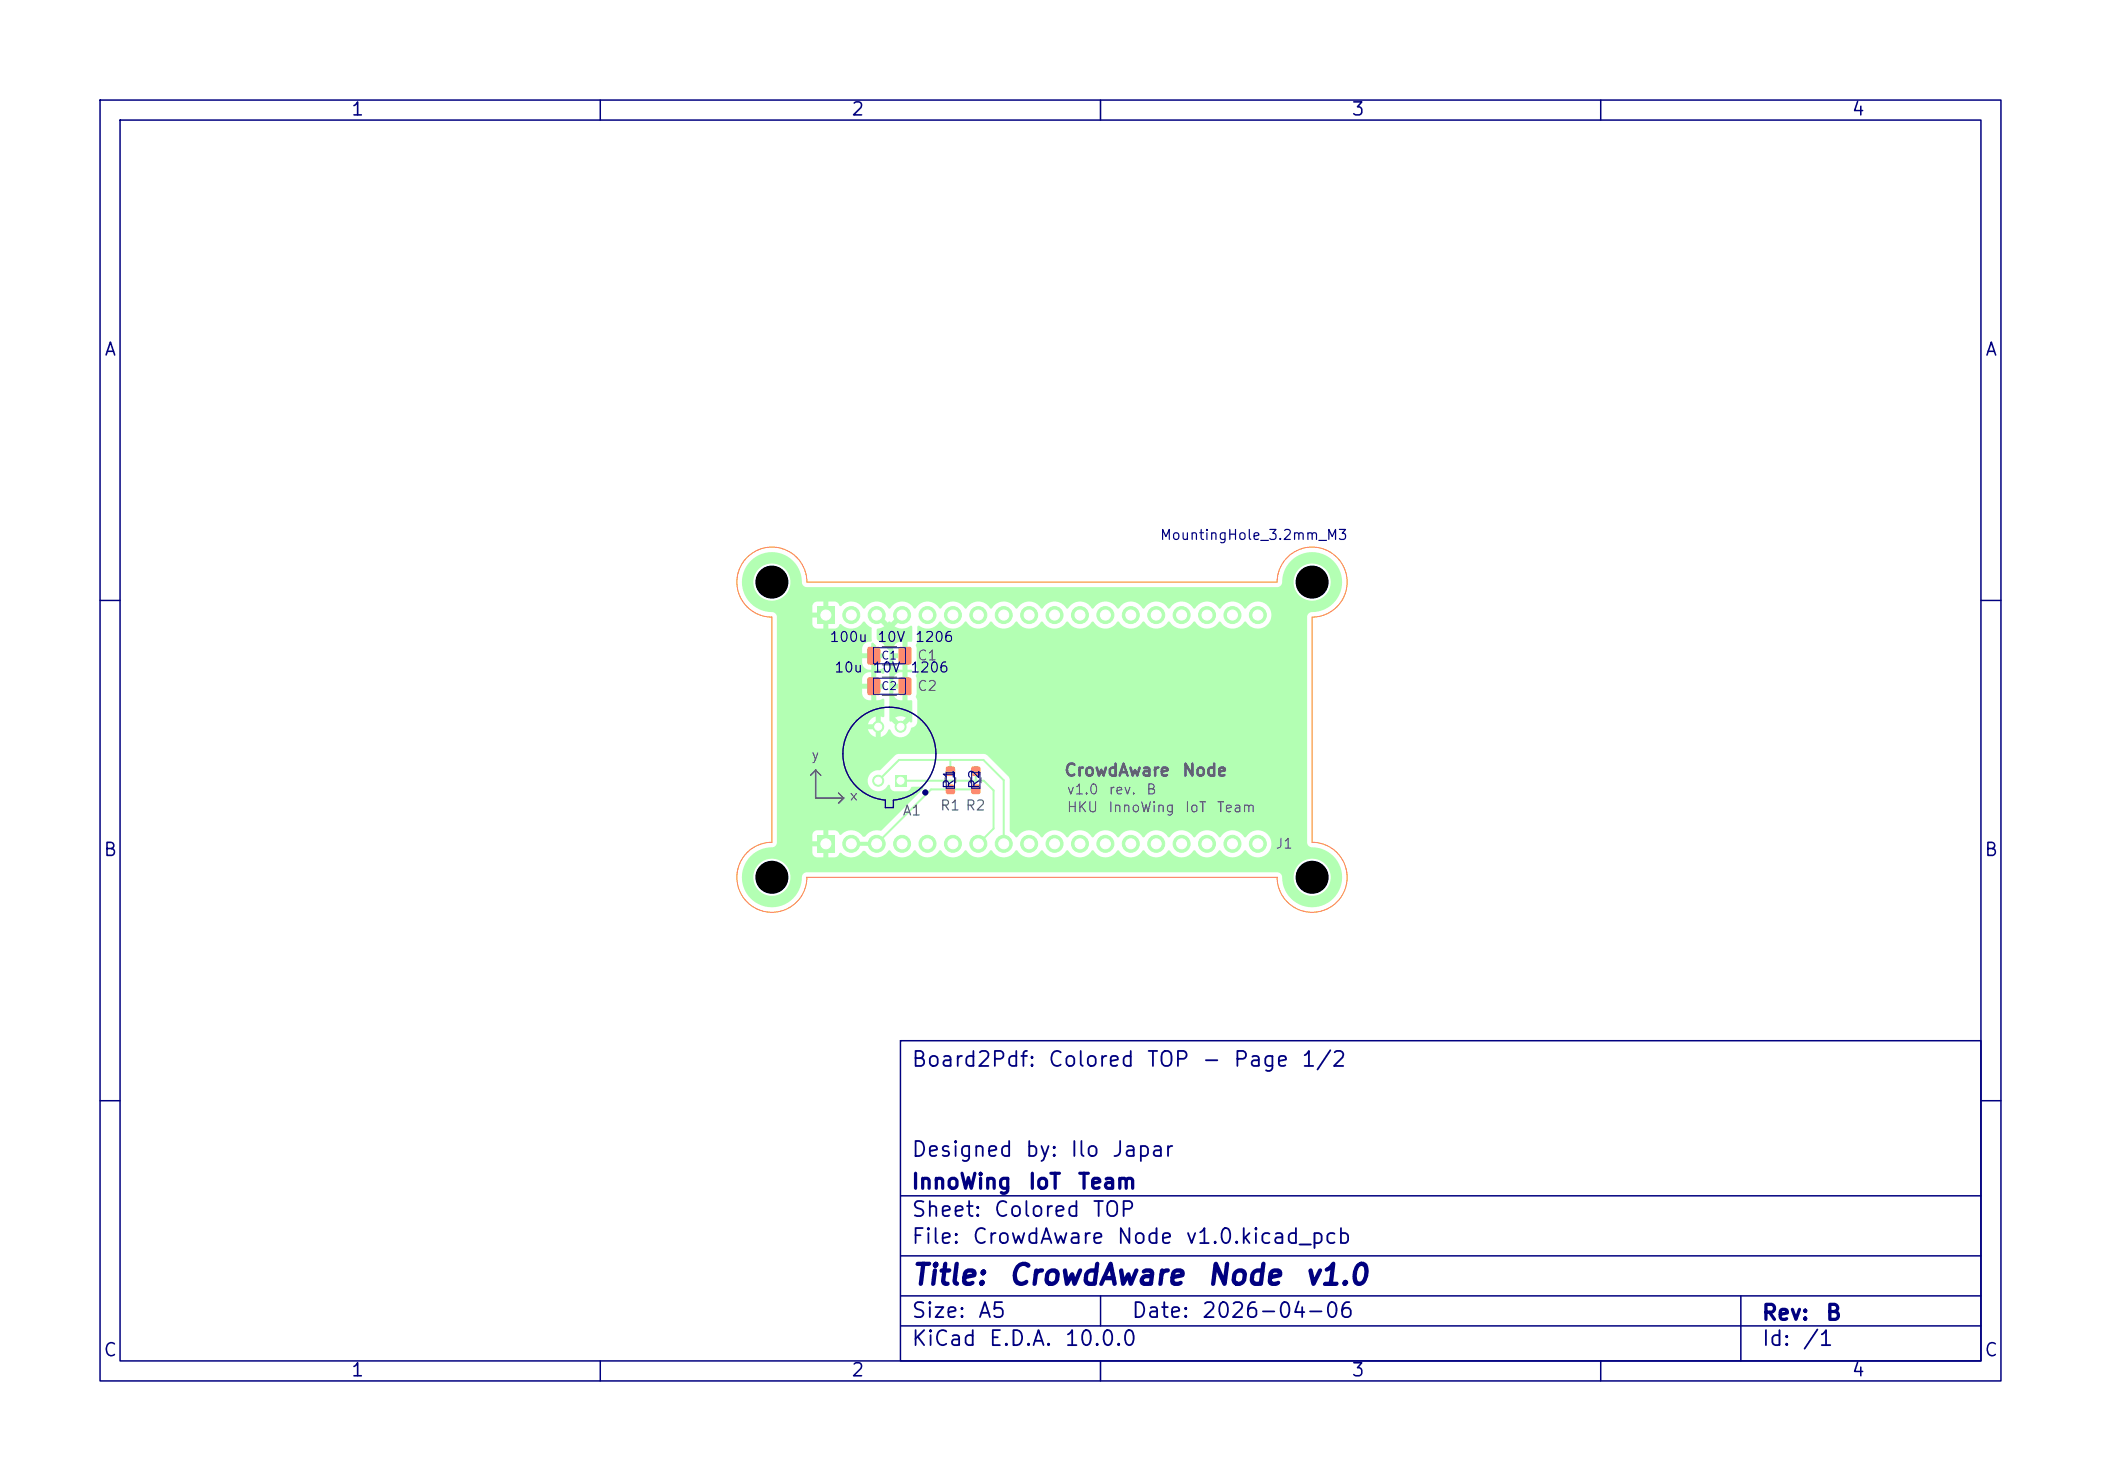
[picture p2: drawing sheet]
<svg xmlns="http://www.w3.org/2000/svg" width="210mm" height="148mm" viewBox="0 0 210 148" stroke-linecap="round" stroke-linejoin="round" font-family="sans-serif">
<g fill="#b3ffb3">
<path d="M86.7 67.8l.2-.1h.8l.2 .1 .1 .1v1.3l-.1 .2-.2 .1h-.8l-.2-.1v-.2v-1.3z"/>
<path d="M89.9 67.8l.2-.1h.8l.2 .1v.1v1.3v.2l-.2 .1h-.8l-.2-.1-.1-.2v-1.3z"/>
<path d="M81.7 60.6h1.7v1.7h-1.7z"/>
<path d="M81.7 83.5h1.7v1.7h-1.7z"/>
</g>
<g fill="#b3ffb3" stroke="#b3ffb3" stroke-width=".1">
<circle cx="85.1" cy="61.5" r=".85"/>
<circle cx="85.1" cy="84.3" r=".85"/>
<circle cx="87.6" cy="61.5" r=".85"/>
<circle cx="87.6" cy="84.3" r=".85"/>
<circle cx="90.2" cy="61.5" r=".85"/>
<circle cx="90.2" cy="84.3" r=".85"/>
<circle cx="92.7" cy="61.5" r=".85"/>
<circle cx="92.7" cy="84.3" r=".85"/>
<circle cx="95.2" cy="61.5" r=".85"/>
<circle cx="95.2" cy="84.3" r=".85"/>
<circle cx="97.8" cy="61.5" r=".85"/>
<circle cx="97.8" cy="84.3" r=".85"/>
<circle cx="100.3" cy="61.5" r=".85"/>
<circle cx="100.3" cy="84.3" r=".85"/>
<circle cx="102.9" cy="61.5" r=".85"/>
<circle cx="102.9" cy="84.3" r=".85"/>
<circle cx="105.4" cy="61.5" r=".85"/>
<circle cx="105.4" cy="84.3" r=".85"/>
<circle cx="107.9" cy="61.5" r=".85"/>
<circle cx="107.9" cy="84.3" r=".85"/>
<circle cx="110.5" cy="61.5" r=".85"/>
<circle cx="110.5" cy="84.3" r=".85"/>
<circle cx="113" cy="61.5" r=".85"/>
<circle cx="113" cy="84.3" r=".85"/>
<circle cx="115.6" cy="61.5" r=".85"/>
<circle cx="115.6" cy="84.3" r=".85"/>
<circle cx="118.1" cy="61.5" r=".85"/>
<circle cx="118.1" cy="84.3" r=".85"/>
<circle cx="120.6" cy="61.5" r=".85"/>
<circle cx="120.6" cy="84.3" r=".85"/>
<circle cx="123.2" cy="61.5" r=".85"/>
<circle cx="123.2" cy="84.3" r=".85"/>
<circle cx="125.7" cy="61.5" r=".85"/>
<circle cx="125.7" cy="84.3" r=".85"/>
</g>
<g fill="#b3ffb3">
<path d="M89.9 64.7l.2-.1h.8l.2 .1v.2v1.3v.2h-.2h-.8h-.2l-.1-.2v-1.3z"/>
<path d="M86.7 64.7l.2-.1h.8l.2 .1 .1 .2v1.3l-.1 .2h-.2h-.8h-.2v-.2v-1.3z"/>
<path d="M89.5 77.5h1.1v1.1h-1.1z"/>
</g>
<g fill="#b3ffb3" stroke="#b3ffb3" stroke-width=".1">
<circle cx="90" cy="72.6" r=".55"/>
<circle cx="87.8" cy="72.6" r=".55"/>
<circle cx="87.8" cy="78" r=".55"/>
</g>
<g fill="#b3ffb3">
<path d="M94.6 78.5l.2-.1 .6 .1 .1 .1-.1 .7-.2 .1-.6-.1-.1-.2z"/>
<path d="M94.6 76.6h.2h.6l.1 .2-.1 .7-.2 .1-.6-.1-.1-.2z"/>
<path d="M97.1 78.5l.2-.1 .6 .1 .1 .1-.1 .7-.1 .1-.7-.1v-.2z"/>
<path d="M97.1 76.6h.2h.6l.1 .2-.1 .7-.1 .1-.7-.1v-.2z"/>
</g>
<path d="M87.8 78l2.1-2.1h8.4l2 2.1v6.3M90 78h8.3l1 1v3.8l-1.5 1.5M95 75.9v1.2M97.5 78.9h-4.4l-5.5 5.4M97.5 77.1v.9" fill="none" stroke="#b3ffb3" stroke-width=".2"/>
<path d="M85.1 84.3h2.5" fill="none" stroke="#b3ffb3" stroke-width=".4"/>
<g fill="#b3ffb3">
<path d="M87.8 62l.1-.1 .2-.3 .6 .6a.16 .16 0 0 1 .2-.1 .16 .16 0 0 1 .2 .1l.6-.6 .1 .2 .2 .2-.6 .6a1.4 1.4 0 0 0 1.7-.1l.1 .1v1.4l-.1 .1h-.4v2.8h.3a.14 .14 0 0 1 .2 .2 .14 .14 0 0 1-.2 .1h-.3v2.8h.4l.1 .1v2a.14 .14 0 0 1-.1 .1 .14 .14 0 0 1-.2-.1l-.3 .3h-.3l-.2-.1-.7 .1-.3-.3h-.1l-.1-.1v-.3h.6l.5 .6 .6-.6-.5-.1-.6 .1h-.6v-2.4h.4a.77 .77 0 0 0 .9 .7v-1.2h-.9v.5h-.4v-1.4h.4v.4h.9v-1.1a.77 .77 0 0 0-.9 .7h-.4v-1.7h.4a.77 .77 0 0 0 .9 .7v-1.1h-.9v.4h-.4v-1.2l-.2-.2h.6v.5h.9v-1.2a.77 .77 0 0 0-.9 .7h-.6l-.5-.5-.6-.4v-1l.8-.3z"/>
<path d="M75 56l.8-.5 .7-.3h1l.9 .3 .6 .3 .7 .8 .4 .9 .1 .7a.51 .51 0 0 0 .4 .5l47.2-.1a.66 .66 0 0 0 .4-.5h1.1v.2a1.85 1.85 0 0 0 2.8 1.5 1.85 1.85 0 0 0 0-3.2 1.85 1.85 0 0 0-2.8 1.5h-1.1l.1-.9 .3-.6 .4-.5 .6-.5 .6-.3 1-.1 .9 .1 .9 .5 .7 .8 .4 .9 .1 .7-.1 .7-.4 .9-.4 .5-.6 .4-.9 .4-.7 .1a.5 .5 0 0 0-.4 .4v22.6a.5 .5 0 0 0 .5 .5l.9 .1 .6 .3 .6 .5 .6 .8 .2 .6 .1 .7-.2 1-.3 .6-.7 .7-.9 .5-.9 .2-1-.2-.6-.3-.6-.4-.4-.5-.3-.6-.2-1.1h1.2v.2a1.85 1.85 0 0 0 2.8 1.5 1.85 1.85 0 0 0 0-3.2 1.85 1.85 0 0 0-2.8 1.5h-1.2l-.1-.3-.3-.1h-47.1a.49 .49 0 0 0-.4 .5l-.1 .6-.2 .7-.6 .8-.9 .6-.6 .2-.6 .1-.7-.1-.9-.4-.6-.4-.4-.5-.4-1v-.7h1.1a1.85 1.85 0 0 0 2.6 1.8 1.85 1.85 0 0 0 .4-3.2 1.85 1.85 0 0 0-3 1.1v.3h-1.1l.1-.9 .3-.6 .4-.6 .6-.4 .9-.3 .7-.1a.49 .49 0 0 0 .5-.6v-.7h3.5v.7h.7l.2 .1v.3l-.1 .1h-.8v.7a.51 .51 0 0 0 .5 .4h.6v-.8l.1-.1 .4 .1v.8h.7l.5-.5a1.51 1.51 0 0 0 2.3-.2h.1a1.44 1.44 0 0 0 2.5 0h.1a1.41 1.41 0 0 0 2.4 0h.1a1.41 1.41 0 0 0 2.5 0h.1a1.41 1.41 0 0 0 2.4 0h.1a1.41 1.41 0 0 0 2.4 0h.2a1.41 1.41 0 0 0 2.4 0h.1a1.41 1.41 0 0 0 2.4 0h.1a1.41 1.41 0 0 0 2.5 0h.1a1.41 1.41 0 0 0 2.4 0h.1a1.41 1.41 0 0 0 2.4 0h.2a1.41 1.41 0 0 0 2.4 0h.1a1.41 1.41 0 0 0 2.4 0h.1a1.41 1.41 0 0 0 2.5 0h.1a1.41 1.41 0 0 0 2.4 0h.1a1.41 1.41 0 0 0 2.4 0h.2a1.36 1.36 0 0 0 2 .3 1.36 1.36 0 0 0-.1-2.1 1.36 1.36 0 0 0-2 .5l-.2-.1a1.4 1.4 0 0 0-2.4 .1l-.1-.1a1.4 1.4 0 0 0-2.4 .1l-.1-.1a1.4 1.4 0 0 0-2.4 .1l-.2-.1a1.4 1.4 0 0 0-2.4 .1l-.1-.1a1.4 1.4 0 0 0-2.4 .1l-.2-.1a1.4 1.4 0 0 0-2.4 .1l-.1-.1a1.4 1.4 0 0 0-2.4 .1l-.1-.1a1.4 1.4 0 0 0-2.4 .1l-.2-.1a1.4 1.4 0 0 0-2.4 .1l-.7-.7v-5.3l-2.4-2.3-8.7-.1-.3 .2-1.5 1.5a1.08 1.08 0 0 0-1.2 .7 1.08 1.08 0 0 0 .7 1.3 1.08 1.08 0 0 0 1.3-.6l.1 .1 .1 .1a.51 .51 0 0 0 .4 .5h1.3l.2-.2 .3-.3h1l.1 .1-4.2 4.3h-.1a1.35 1.35 0 0 0-1.5 .6h-.2l-.1-.1a1.41 1.41 0 0 0-2.2-.1h-.1a.58 .58 0 0 0-.5-.4h-.6v.7l-.1 .1h-.3l-.1-.1v-.7h-.8l-.3 .4h-3.5v-14.1h8.5a.77 .77 0 0 0 .9 .7v-1.2h-.9v.5h-8.5v-1.4h8.5v.4h.9v-1.1h-.2a.74 .74 0 0 0-.7 .7h-8.5v-1.7h8.5v.3l.3 .3 .3 .1h.3v-1.1h-.9v.4h-8.5l-.1-4.7-.3-.3-1.1-.2-.8-.4h5.8v.6h.7l.2 .2v.2l-.1 .1h-.8v.7l.1 .3 .3 .1h.7v-.8h.4l.1 .1v.7h.6a.66 .66 0 0 0 .6-.4 1.47 1.47 0 0 0 2.3-.3l.8 .6v1.3l-.1 .1a.77 .77 0 0 0-.8 .7v.5h.9v-1l.1-.1 .4 .3v.8h.7l.1 .1-.1 .4h-.7v1.1h.3l.4-.1 .1 .1-.1 .4-.7-.1v1.1h.7l.1 .2-.1 .3h-.7v1.2h.3l.4-.2 .1 .1v1.7l-.1 .1-.3-.1v.6l-.1 .1h-.3l-.1-.7a1.02 1.02 0 0 0-.7 .8h.5l.1 .1v.4h-.6a1.04 1.04 0 0 0 .7 .8v-.6l.2-.1h.3l.1 .6a1.35 1.35 0 0 0 .8-.7h.1a1.08 1.08 0 0 0 1.1 .8 1.08 1.08 0 0 0 1-1 .7 .7 0 0 0 .6-.6v-2.1l-.2-.4 .1-.3v-1.4a.82 .82 0 0 1 .1-.8l-.2-.5 .1-.4v-1.4a.82 .82 0 0 1 .1-.8v-1.4l.1-.1a1.51 1.51 0 0 0 1.8 0l.3-.4h.2a1.41 1.41 0 0 0 2.4 0h.1a1.41 1.41 0 0 0 2.4 0h.2a1.41 1.41 0 0 0 2.4 0h.1a1.41 1.41 0 0 0 2.4 0h.1a1.41 1.41 0 0 0 2.5 0h.1a1.41 1.41 0 0 0 2.4 0h.1a1.41 1.41 0 0 0 2.4 0h.2a1.41 1.41 0 0 0 2.4 0h.1a1.41 1.41 0 0 0 2.4 0h.1a1.41 1.41 0 0 0 2.5 0h.1a1.41 1.41 0 0 0 2.4 0h.1a1.41 1.41 0 0 0 2.4 0h.2a1.36 1.36 0 0 0 2 .3 1.36 1.36 0 0 0-.1-2.1 1.36 1.36 0 0 0-2 .5h-.2a1.39 1.39 0 0 0-2.4 0h-.1a1.39 1.39 0 0 0-2.4 0h-.1a1.39 1.39 0 0 0-2.4 0h-.2a1.39 1.39 0 0 0-2.4 0h-.1a1.39 1.39 0 0 0-2.4 0h-.2a1.39 1.39 0 0 0-2.4 0h-.1a1.39 1.39 0 0 0-2.4 0h-.1a1.39 1.39 0 0 0-2.4 0h-.2a1.39 1.39 0 0 0-2.4 0h-.1a1.39 1.39 0 0 0-2.4 0h-.2a1.39 1.39 0 0 0-2.4 0h-.1a1.39 1.39 0 0 0-2.4 0h-.1a1.39 1.39 0 0 0-2.4 0h-.2a1.39 1.39 0 0 0-2.4 0h-.1a1.39 1.39 0 0 0-2.4 0h-.2a1.42 1.42 0 0 0-2.2-.2h-.1a.58 .58 0 0 0-.5-.5h-.6v.8l-.1 .1h-.3l-.1-.1v-.8l-.8 .1-.3 .4h-5.8l-.6-.6-.3-.5-.3-.7v-.6v-.1h1.1a1.85 1.85 0 0 0 2.6 1.8 1.85 1.85 0 0 0 .4-3.2 1.85 1.85 0 0 0-3 1.1v.3h-1.1v-.6l.2-.6z"/>
</g>
<g fill="#fff" stroke="#fff" stroke-width=".1">
<circle cx="82.5" cy="61.5" r=".5"/>
<circle cx="82.5" cy="84.3" r=".5"/>
<circle cx="85.1" cy="61.5" r=".5"/>
<circle cx="85.1" cy="84.3" r=".5"/>
<circle cx="87.6" cy="61.5" r=".5"/>
<circle cx="87.6" cy="84.3" r=".5"/>
<circle cx="90.2" cy="61.5" r=".5"/>
<circle cx="90.2" cy="84.3" r=".5"/>
<circle cx="92.7" cy="61.5" r=".5"/>
<circle cx="92.7" cy="84.3" r=".5"/>
<circle cx="95.2" cy="61.5" r=".5"/>
<circle cx="95.2" cy="84.3" r=".5"/>
<circle cx="97.8" cy="61.5" r=".5"/>
<circle cx="97.8" cy="84.3" r=".5"/>
<circle cx="100.3" cy="61.5" r=".5"/>
<circle cx="100.3" cy="84.3" r=".5"/>
<circle cx="102.9" cy="61.5" r=".5"/>
<circle cx="102.9" cy="84.3" r=".5"/>
<circle cx="105.4" cy="61.5" r=".5"/>
<circle cx="105.4" cy="84.3" r=".5"/>
<circle cx="107.9" cy="61.5" r=".5"/>
<circle cx="107.9" cy="84.3" r=".5"/>
<circle cx="110.5" cy="61.5" r=".5"/>
<circle cx="110.5" cy="84.3" r=".5"/>
<circle cx="113" cy="61.5" r=".5"/>
<circle cx="113" cy="84.3" r=".5"/>
<circle cx="115.6" cy="61.5" r=".5"/>
<circle cx="115.6" cy="84.3" r=".5"/>
<circle cx="118.1" cy="61.5" r=".5"/>
<circle cx="118.1" cy="84.3" r=".5"/>
<circle cx="120.6" cy="61.5" r=".5"/>
<circle cx="120.6" cy="84.3" r=".5"/>
<circle cx="123.2" cy="61.5" r=".5"/>
<circle cx="123.2" cy="84.3" r=".5"/>
<circle cx="125.7" cy="61.5" r=".5"/>
<circle cx="125.7" cy="84.3" r=".5"/>
<circle cx="90" cy="78" r=".35"/>
<circle cx="90" cy="72.6" r=".35"/>
<circle cx="87.8" cy="72.6" r=".35"/>
<circle cx="87.8" cy="78" r=".35"/>
</g>
<g fill="#000" stroke="#000" stroke-width=".1">
<circle cx="77.2" cy="58.2" r="1.6"/>
<circle cx="131.2" cy="58.2" r="1.6"/>
<circle cx="77.2" cy="87.7" r="1.6"/>
<circle cx="131.2" cy="87.7" r="1.6"/>
</g>
<g fill="#ff8a8a">
<path d="M86.7 67.8l.2-.1h.8l.2 .1 .1 .1v1.3l-.1 .2-.2 .1h-.8l-.2-.1v-.2v-1.3z"/>
<path d="M89.9 67.8l.2-.1h.8l.2 .1v.1v1.3v.2l-.2 .1h-.8l-.2-.1-.1-.2v-1.3z"/>
<path d="M89.9 64.7l.2-.1h.8l.2 .1v.2v1.3v.2h-.2h-.8h-.2l-.1-.2v-1.3z"/>
<path d="M86.7 64.7l.2-.1h.8l.2 .1 .1 .2v1.3l-.1 .2h-.2h-.8h-.2v-.2v-1.3z"/>
<path d="M94.6 78.5l.2-.1 .6 .1 .1 .1-.1 .7-.2 .1-.6-.1-.1-.2z"/>
<path d="M94.6 76.6h.2h.6l.1 .2-.1 .7-.2 .1-.6-.1-.1-.2z"/>
<path d="M97.1 78.5l.2-.1 .6 .1 .1 .1-.1 .7-.1 .1-.7-.1v-.2z"/>
<path d="M97.1 76.6h.2h.6l.1 .2-.1 .7-.1 .1-.7-.1v-.2z"/>
</g>
<path d="M81.5 77l-.5 .5M81.5 77v2.8h2.8M81.5 77l.5 .5M83.8 79.2l.5 .6M84.3 79.8l-.5 .5" fill="none" stroke="#626262" stroke-width=".16"/>
<path d="M88.2 67.7h1.4M88.2 69.5h1.4M88.2 66.4h1.4M88.2 64.6h1.4M94.5 77.7v.5M95.5 77.7v.5M97 77.7v.5M98.1 77.7v.5" fill="none" stroke="#626262" stroke-width=".12"/>
<path d="M85.6 72a4.7 4.7 0 0 1 7.5 1.4 4.7 4.7 0 0 1-3.8 6.6v.7h-.8v-.7a4.7 4.7 0 0 1-4-3.1 4.7 4.7 0 0 1 1.1-4.9z" fill="none" stroke="#626262" stroke-width=".13"/>
<circle cx="92.5" cy="79.2" r=".2" fill="#626262" stroke="#626262" stroke-width=".2"/>
<g fill="none" stroke="#000080" stroke-width=".15">
<path d="M10 10h190v128h-190zM12 12h186v124h-186zM60 10v2M110 10v2M160 10v2M10 60h2M198 60h2M10 110h2M90 104h108v32h-108zM90 119.5h108M198 110h2M60 136v2"/>
<path d="M90 132.5h108M90 129.5h108M90 125.5h108M110 136v2M110 129.5v3M160 136v2M174 129.5v6.5"/>
</g>
<path d="M87.3 67.8h3.2v1.6h-3.2zM87.3 64.7h3.2v1.6h-3.2zM94.6 77.2h.8v1.6h-.8zM97.1 77.2h.8v1.6h-.8z" fill="none" stroke="#000080" stroke-width=".1"/>
<path d="M85.6 72a4.7 4.7 0 0 1 7.5 1.4 4.7 4.7 0 0 1-3.8 6.6v.7h-.8v-.7a4.7 4.7 0 0 1-4-3.1 4.7 4.7 0 0 1 1.1-4.9z" fill="none" stroke="#000080" stroke-width=".13"/>
<circle cx="92.5" cy="79.2" r=".2" fill="#000080" stroke="#000080" stroke-width=".2"/>
<path d="M74.7 55.7a3.5 3.5 0 0 1 3.8-.8 3.5 3.5 0 0 1 2.2 3.3h47a3.5 3.5 0 0 1 3.5-3.5 3.5 3.5 0 0 1 3.5 3.5 3.5 3.5 0 0 1-3.5 3.5v22.5a3.5 3.5 0 0 1 3.5 3.5 3.5 3.5 0 0 1-3.5 3.5 3.5 3.5 0 0 1-3.5-3.5h-47a3.5 3.5 0 0 1-3.5 3.5 3.5 3.5 0 0 1-3.5-3.5 3.5 3.5 0 0 1 3.5-3.5v-22.5a3.5 3.5 0 0 1-3.3-2.2 3.5 3.5 0 0 1 .8-3.8z" fill="none" stroke="#ff8000" stroke-width=".1"/>
<g font-size="2" fill="#000080">
<text x="91" y="128.9">Title:</text>
<text x="100.7" y="128.9">CrowdAware</text>
<text x="120.5" y="128.9">Node</text>
<text x="130.3" y="128.9">v1.0</text>
</g>
<g font-size="1.5" fill="#000080">
<text x="91" y="107">Board2Pdf:</text>
<text x="104.7" y="107">Colored</text>
<text x="114.5" y="107">TOP</text>
<text x="120" y="107">-</text>
<text x="123.2" y="107">Page</text>
<text x="130" y="107">1/2</text>
<text x="91" y="119.2">InnoWing</text>
<text x="91" y="116">Designed</text>
<text x="102.4" y="116">by:</text>
<text x="102.7" y="119.2">IoT</text>
<text x="106.9" y="116">Ilo</text>
<text x="107.6" y="119.2">Team</text>
<text x="111" y="116">Japar</text>
<text x="91" y="124.7">File:</text>
<text x="91" y="122">Sheet:</text>
<text x="97.1" y="124.7">CrowdAware</text>
<text x="99.2" y="122">Colored</text>
<text x="109.1" y="122">TOP</text>
<text x="111.5" y="124.7">Node</text>
<text x="118.4" y="124.7">v1.0.kicad_pcb</text>
<text x="91" y="134.9">KiCad</text>
<text x="91" y="132.1">Size:</text>
<text x="97.7" y="132.1">A5</text>
<text x="98.7" y="134.9">E.D.A.</text>
<text x="106.3" y="134.9">10.0.0</text>
<text x="113" y="132.1">Date:</text>
<text x="120" y="132.1">2026-04-06</text>
<text x="176" y="132.3">Rev:</text>
<text x="176" y="134.9">Id:</text>
<text x="180.1" y="134.9">/1</text>
<text x="182.4" y="132.3">B</text>
</g>
<g font-size="1.3" fill="#000080">
<text x="35" y="11.9">1</text>
<text x="85" y="11.9">2</text>
<text x="135" y="11.9">3</text>
<text x="185" y="11.9">4</text>
<text x="10.3" y="35.9">A</text>
<text x="198.4" y="35.9">A</text>
<text x="10.3" y="85.9">B</text>
<text x="198.3" y="85.9">B</text>
<text x="10.3" y="135.9">C</text>
<text x="35" y="137.9">1</text>
<text x="85" y="137.9">2</text>
<text x="135" y="137.9">3</text>
<text x="185" y="137.9">4</text>
<text x="198.3" y="135.9">C</text>
</g>
<g font-size="1.2" fill="#626262">
<text x="106.3" y="77.9">CrowdAware</text>
<text x="118.1" y="77.9">Node</text>
</g>
<g font-size="1" fill="#000080">
<text x="115.9" y="54.2">MountingHole_3.2mm_M3</text>
<text x="82.8" y="64.4">100u</text>
<text x="87.6" y="64.4">10V</text>
<text x="91.4" y="64.4">1206</text>
<text x="83.3" y="67.5">10u</text>
<text x="87.1" y="67.5">10V</text>
<text x="90.9" y="67.5">1206</text>
<text x="95.6" y="78.9" transform="rotate(-90 95.6 78.9)">R1</text>
<text x="98.1" y="78.9" transform="rotate(-90 98.1 78.9)">R2</text>
</g>
<g font-size="1" fill="#626262">
<text x="91.6" y="69.3">C2</text>
<text x="91.6" y="66.3">C1</text>
<text x="81" y="76.2">y</text>
<text x="84.8" y="80.3">x</text>
<text x="90.2" y="81.8">A1</text>
<text x="93.9" y="81.2">R1 R2</text>
<text x="106.6" y="79.6">v1.0</text>
<text x="106.6" y="81.4">HKU</text>
<text x="110.7" y="81.4">InnoWing</text>
<text x="110.7" y="79.6">rev.</text>
<text x="114.5" y="79.6">B</text>
<text x="118.4" y="81.4">IoT</text>
<text x="121.5" y="81.4">Team</text>
<text x="127.4" y="85.1">J1</text>
</g>
<g font-size=".8" fill="#000080">
<text x="88" y="69.2">C2</text>
<text x="88" y="66.1">C1</text>
</g>
</svg>
